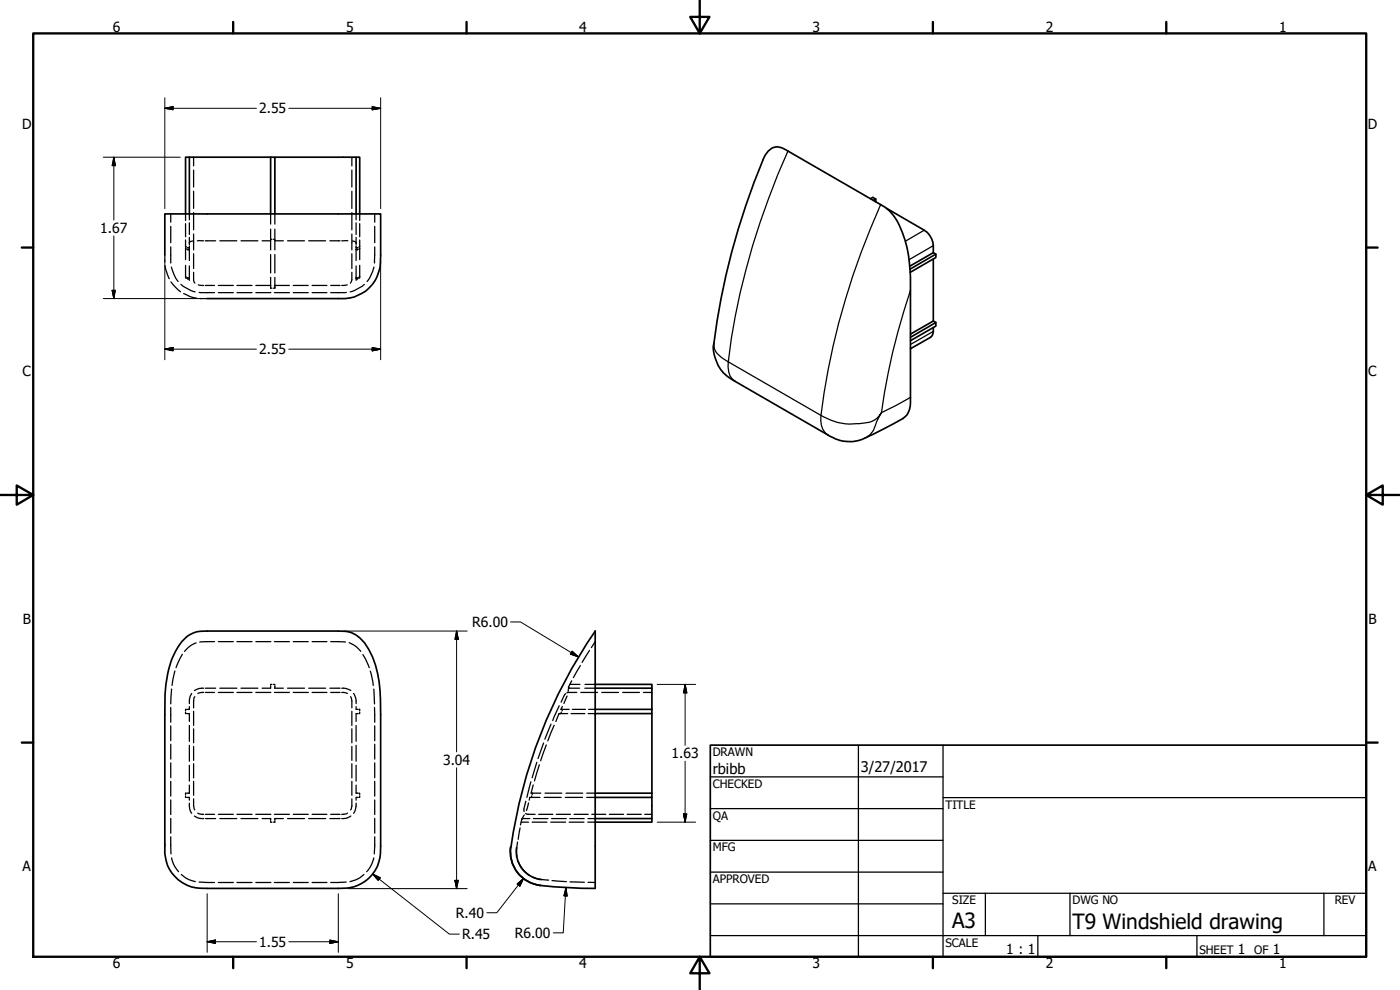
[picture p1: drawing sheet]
<svg xmlns="http://www.w3.org/2000/svg" width="420mm" height="297mm" viewBox="0 0 420 297" stroke-linecap="round" stroke-linejoin="round" font-family="sans-serif">
<!-- layer: Hidden (ANSI) -->
<g fill="none" stroke="#000" stroke-width=".38">
<path d="M58.1 47.2v2.6M58.1 51v5.1M58.1 57.4v5.1M105.6 47.2v2.6M105.6 51v5.1M105.6 57.4v5.1M49.5 76.5v2.1M49.5 79.7l.2 1.1 1.1 2.8M51.2 74.1v4.8M51.2 64.2v2.5M51.2 67.9v4.9M55.7 64.2v2"/>
<path d="M55.7 67.1v3.9M55.7 72v2.2M55.7 74.3v3.6M55.7 79.6v3.5M55.7 74l.2 .1M55.7 74.5l.2 .2M56.2 74.9l.4 .1M56.2 74.3l.4 .1M56.8 64.2v1.8M56.8 66.9v3.4M56.8 71.2v2.2M56.8 73.8v.5"/>
<path d="M56.8 74.5v3.7M56.8 79.8v3.5M56.8 74.8l-.1 .1M56.8 74.2l-.1 .1M57.8 72.3l-.8 .3-.2 .3M58.1 63.8v5.1M58.1 70.2v4.8M58.1 76.1v4.5M59.2 72.2h1.9M61.6 72.2h3.1M66 72.2h5.1M72.3 72.2h5.1"/>
<path d="M78.7 72.2h2.5M81.2 64.2v3M81.2 68.8v3M81.2 72.1v2.9M81.2 76.4v5.5M81.6 71.8l-.4 .1M82 71.8l.5 .1M82.5 64.2v3M82.5 68.8v3M82.5 72.1v2.9M82.5 76.4v5.5M82.5 72.2h2.5"/>
<path d="M86.3 72.2h5.1M92.6 72.2h5.1M99 72.2h3M102.6 72.2h1.8M105.6 63.8v5.1M105.6 70.2v4.8M105.6 76.1v4.5M105.8 72.3l.9 .3 .2 .3M106.9 64.2v1.8M106.9 66.9v3.4M106.9 71.2v2.2M106.9 73.8v.5"/>
<path d="M106.9 74.5v3.7M106.9 79.8v3.5M106.9 74.2v.1M106.9 74.8v.1M107.4 74.9l-.3 .1M107.4 74.3l-.3 .1M107.9 64.2v2M107.9 67.1v3.9M107.9 72v2.2M107.9 74.3v3.6M107.9 79.6v3.5M107.9 74l-.2 .1"/>
<path d="M107.9 74.5l-.2 .2M112.5 74.1l-.1 4.8M112.5 64.2v2.5M112.5 67.9v4.9M51.3 84.6l2.9 3M51.4 80.1l.1 .3a11 11 0 0 0 2 4M54.3 85.3l1.1 .9a6.2 6.2 0 0 0 3.1 1.4M55.1 88.1l2.4 1 1.5 .4M55.7 83.2l.2 .3M55.7 83l.2 .2M56.2 83.3l.4 .1M56.2 83.6l.4 .1"/>
<path d="M56.8 83.4v.3M56.8 83.9v.2M56.8 83.2l-.1 .2M56.8 83.6l-.1 .1M58.1 81.7v2.2l.4 1M59.5 85.5l1.6 .1M59.8 87.7l4.6 .1M60.1 89.6h2.1M61.6 85.6h2.8M65.5 85.6h4.5M65.5 87.8h4.5M71.1 85.6h4.5"/>
<path d="M71.1 87.8h4.5M76.8 85.6h4.5M76.8 87.8h4.5M81.2 83.2v3.3h.4M82.4 85.6h4.5M82.4 87.8h4.5M82.5 83.2v3.3h-.5M88 85.6h4.5M88 87.8h4.5M93.7 85.6h4.4M93.7 87.8h4.4M99.3 85.6h2.7"/>
<path d="M103.9 87.7l-4.6 .1M104.2 85.5l-1.6 .1M105.6 81.7v2.2l-.4 1M106.9 83.4v.3M106.9 83.9v.2M106.9 83.2v.2M106.9 83.6v.1M107.4 83.3l-.3 .1M107.4 83.6l-.3 .1M107.9 83.2l-.2 .3M107.9 83l-.2 .2M109.3 85.3l-1.1 .9a6.2 6.2 0 0 1-3.1 1.4"/>
<path d="M112.2 80.1l-1.3 3.3-.7 1M54.7 196.3l-1.9 4M58.9 192.9a7.1 7.1 0 0 0-3.5 2.5M64.4 192.5l-4.5 .1M65.5 192.5h4.5M71.1 192.5h4.5M76.8 192.5h4.5M82.4 192.5h4.5M88 192.5h4.5M93.7 192.5h4.4M99.3 192.5l4.4 .1M104.8 192.8l1.7 .9 1.8 1.7"/>
<path d="M108.9 196.4l1.9 3.9M174.2 199.7l-2.1 3.6M176.9 195.2l-2.2 3.5M178.6 192.5l-1.1 1.8M51.2 212.3v4.4M51.2 217.8v4.4M51.5 206.7l-.3 4.5M52.5 201.3l-.9 4.4M55.7 213.7v.4h.2M55.9 212.8h-.2v.5M56.2 214.1h.4M56.2 212.8h.4"/>
<path d="M56.7 214.1l.1 2.4M56.8 212l-.1 .8M56.8 217.7v4.7M57.5 208.1l-.1 .2a4.6 4.6 0 0 0-.6 2.8M58.1 213.4v4.3M58.1 218.7v4.2M58.5 209l-.3 .3-.1 1v2.1M61.2 206.5a4.3 4.3 0 0 0-2.8 .7M61.2 207.8l-1.8 .3M61.7 206.5h3M61.7 207.8h2.7M65.5 207.8h4.5"/>
<path d="M66 206.5h5.1M71.1 207.8h4.5M72.3 206.5h5.1M76.8 207.8h4.5M81.2 205.9v.3M81.2 206.4l-2.5 .1M81.6 205.3h-.4v.3M82 205.3h.5v.3M82.4 207.8h4.5M82.5 206.4l2.5 .1M82.5 205.9v.3M86.3 206.5h5.1"/>
<path d="M88 207.8h4.5M92.6 206.5h5.1M93.7 207.8h4.4M99 206.5h3M99.3 207.8h2.7M102.6 206.5l1.2 .1 1.5 .6M102.6 207.8l1.7 .3M105.2 209l.4 1.3v2.1M105.6 213.4v4.3M105.6 218.7v4.2M106.1 208.1l.1 .1a4.4 4.4 0 0 1 .7 2.9M106.9 212v.8"/>
<path d="M106.9 217.7v4.7M106.9 214.1v2.4M107.1 214.1h.3M107.1 212.8h.3M107.7 212.8h.2v.5M107.9 213.7v.4h-.2M111.1 201.3l.9 4.4M112.2 206.7l.2 4.5M112.4 212.3l.1 4.4M112.5 217.8v4.4M165.4 217.3l-1.9 4.5M166.3 217.6l-1.9 4.7"/>
<path d="M167.8 214.1l-1 2.4M167.8 211.8l-1.9 4.4M167.8 214.1h.2M168.1 214.1h2.3M168.5 213.7l-.2 .4M168.7 212.8h2.1M168.8 211.9l-.5 .9h.2M168.8 212.8l-.1 .5M169.7 208.1l-1.3 2.6M170.2 208.8l-1 2.3M170.7 206.4l.2 .1M170.9 206.5l-.3-.2-.1 1.1"/>
<path d="M170.9 206.5h3M171 205.3h3.1M171.4 214.1h4.1M171.6 204.3l-1 2M171.8 212.8h3.9M173.1 207.8l-3 .1M174.3 207.8h5M175.5 206.5h3.1M175.6 205.3h3M176.5 214.1h2.1M176.7 212.8h1.9M180.6 207.8h5"/>
<path d="M186.9 207.8h5M193.1 207.8h2.5M51.2 223.3v4.5M51.2 228.9v4.4M51.2 234.4v4.5M55.7 238.8v.5h.2M55.9 238h-.2v.4M56.2 238h.4M56.2 239.3h.4M56.7 239.3l.1 .8M56.8 235.6l-.1 2.4M56.8 223.6v4.8"/>
<path d="M56.8 229.6v4.8M58.1 239.7v2.1l.3 1.2M58.1 224v4.1M58.1 229.2v4.2M58.1 234.4v4.2M105.6 239.7v2.1l-.4 1.2M105.6 224v4.1M105.6 229.2v4.2M105.6 234.4v4.2M106.9 235.6v2.4M106.9 223.6v4.8M106.9 229.6v4.8"/>
<path d="M106.9 239.3v.8M107.1 238h.3M107.1 239.3h.3M107.7 238h.2v.4M107.9 238.8v.5h-.2M112.5 223.3v4.5M112.5 228.9v4.4M112.5 234.4v4.5M159.2 239.3h-.2l-.2 .8M159.3 234.6l-1.2 4.7M159.3 239.3h2.8M159.6 238.8l-.1 .5"/>
<path d="M159.7 238h2.6M159.8 238l-.1 .4M160 235.5l-.5 2.5M161.1 228.7l-1.4 4.6M161.9 229.5l-1.5 4.8M163.1 222.9l-1.6 4.7M163.3 239.3h5.1M163.6 238h5M164 223.5l-1.8 4.8M169.7 239.3h5.1M169.9 238h5M176.1 238h2.5"/>
<path d="M176.1 239.3h2.5M51.2 253.7l.1 2.5M51.2 240v4.4M51.2 245.5v4.5M51.2 251.1v2.4M51.5 257.4a8.2 8.2 0 0 0 2.1 4.1M56.8 241a4.3 4.3 0 0 0 .7 3M58.4 244.8v.1a3.8 3.8 0 0 0 2.8 .7M59.4 244l.7 .3h1.1M61.7 244.3h2.7M61.7 245.6h3M65.5 244.3h4.5"/>
<path d="M66 245.6h5.1M71.1 244.3h4.5M72.3 245.6h5.1M76.8 244.3h4.5M78.7 245.6h2.5v.5M81.2 246.4v.3h.4M82.4 244.3h4.5M82.5 246.4v.3h-.5M85 245.6h-2.5v.5M86.3 245.6h5.1M88 244.3h4.5M92.6 245.6h5.1"/>
<path d="M93.7 244.3h4.4M99 245.6h3M99.3 244.3h2.7M104.3 244l-1.7 .3M105.3 244.8l-.1 .1a3.7 3.7 0 0 1-2.6 .7M106.9 241l-.2 1.6-.6 1.4M112.2 257.4l-.6 1.9-1.6 2.2M112.5 253.7l-.2 2.5M112.5 240v4.4M112.5 245.5v4.5M112.5 251.1v2.4M155.3 252.7l-.3 3.4 .2 .9"/>
<path d="M155.5 258.4a7.9 7.9 0 0 0 3.2 4.1M156.1 248.4l-.6 3.4M156.4 246.7h2.2M156.6 245.7l-.4 1.8M156.7 245.6h2.3M156.8 245.6h.1M157.4 244.5l-.7 1.2 .1-.1M157.7 244.1l.7 .2M157.8 240.4l-.6 2.3 .1 .8M158.4 244.3h.1M158.5 244.3h2.1M158.6 240.9l-.6 2.3"/>
<path d="M159.7 246.7h4.4M160.1 245.6h4.4M161.7 244.3h4.2M165.3 246.7h4.4M165.5 245.6h4.4M166.9 244.3h4.3M170.8 246.7h4.5M171 245.6h4.3M172.3 244.3h4.2M176.4 246.7h2.2M176.5 245.6h2.1M177.6 244.3h4.2"/>
<path d="M182.9 244.3h4.2M188.2 244.3h4.3M193.5 244.3h2.1M54.4 262.4a7.5 7.5 0 0 0 4.2 2.1M59.8 264.7l4.6 .1M65.5 264.8h4.5M71.1 264.8h4.5M76.8 264.8h4.5M82.4 264.8h4.5M88 264.8h4.5M93.7 264.8h4.4M103.9 264.7l-4.6 .1"/>
<path d="M109.2 262.4a7.5 7.5 0 0 1-4.2 2.1M159.9 263.1l.9 .5 3.9 .5M165.7 264.2l4.3 .3M171.1 264.6l4.3 .1M176.5 264.7l2.1 .1"/>
</g>
<!-- layer: Visible (ANSI) -->
<g fill="none" stroke="#000" stroke-width=".51">
<path d="M56.8 47.2h24.4M81.2 47.2h1.3v17M81.2 47.2v17M82.5 47.2h24.4v17M106.9 47.2h1v17M261.2 59.6l.7-.4 .9 .5-.7 .4M262.8 59.7v.9M49.5 76.5v-12.3h64.7v12.3a12 12 0 0 1-8 12.6l-2.6 .5h-41.4M55.7 64.2v-17h1.1v17M273 79.9l7.1-4.1 .8 .4-7.8 4.6M273.2 100.3l6.9-4 .8 .5-7.7 4.4M55.8 191.2l.7-.5a8.5 8.5 0 0 1 5.7-1.4h39.3a9.1 9.1 0 0 1 9.2 5.6 31.9 31.9 0 0 1 3.5 14.8v43.6a11.6 11.6 0 0 1-12.7 13.3h-39.3a11.5 11.5 0 0 1-12.7-12.7v-39.4a39.9 39.9 0 0 1 2.3-17.3l.5-.9a15.3 15.3 0 0 1 3.5-5.1z"/>
<path d="M178.6 189.3v77.3M178.7 189.3a152.4 152.4 0 0 0-25.3 64.8M178.6 205.3h17v1.2h-17M178.6 212.8h17M195.6 206.5v6.3M195.6 212.8v1.3h-17M195.6 214.1v23.9M178.6 238h17M195.6 238v1.3h-17M195.6 239.3v6.3h-17M153.3 254.1a10.2 10.2 0 0 0 9 11.6M155 254.4a8.4 8.4 0 0 0 7.5 9.5"/>
<path d="M195.6 245.6v1.1h-17M162.2 265.7l8.8 .7 7.6 .2"/>
</g>
<!-- layer: Hidden (ANSI) -->
<g fill="#000">
<circle cx="81.2" cy="72.2" r=".19"/>
<circle cx="82.5" cy="72.2" r=".19"/>
<circle cx="167.8" cy="214.1" r=".19"/>
<circle cx="170.6" cy="207.8" r=".19"/>
<circle cx="159.4" cy="238" r=".19"/>
</g>
<!-- layer: Visible Narrow (ANSI) -->
<path d="M236.5 45.3a218.4 218.4 0 0 0-17.9 63.3M264.3 61.4a223.9 223.9 0 0 0-17.9 63.2M277.4 69.1l-5.7 3.3M280.1 73.7l-7.2 4.2M273.2 87.1a195 195 0 0 0-8.7 36.7l8.7-4.6M280.1 99.4l-6.9 4M214.2 103a4 4 0 0 0 1.2 3.2l1.5 1.3 1.7 1.1M218.6 108.6a6 6 0 0 0 2 5.8M218.6 108.6l27.8 16M246.4 124.6a6 6 0 0 0 2 5.9M246.4 124.6a18 18 0 0 0 13 2.3 6.1 6.1 0 0 0 5.1-3.1l-1.4 2.7-.7 1.9a5.8 5.8 0 0 1-2.9 3.1" fill="none" stroke="#000" stroke-width=".38"/>
<path d="M229 47.9a5.3 5.3 0 0 1 4.2-3.8 6.3 6.3 0 0 1 3.3 1.2l27.8 16.1a14 14 0 0 1 6.5 8.2 42.5 42.5 0 0 1 2.4 17.5v32.1a6.5 6.5 0 0 1-2.2 6.4l-11.5 5.9a11.3 11.3 0 0 1-11.1-1l-27.8-16.1a11.1 11.1 0 0 1-6.4-11.4 212.1 212.1 0 0 1 14.8-55M266 62.5l11.4 6.6a6.4 6.4 0 0 1 2.7 6.7M280.1 77.8v18.5M280.9 76.2v1.1l-7.7 4.4M280.1 98.3a2.97 2.97 0 0 1-.8 2.9l-6.1 3.4M280.9 96.8v1l-7.7 4.4" fill="none" stroke="#000" stroke-width=".51"/>
<!-- layer: Border (ANSI) -->
<g fill="none" stroke="#000" stroke-width=".7">
<path d="M10 10h400v277.1h-400zM70 6.6v3.4M140 6.6v3.4M210 0v10l-2.9-4.9h5.8l-2.9 4.9M280 6.6v3.4M350 6.6v3.4M6.5 74.3h3.5M410 74.3h3.4M0 148.5h10l-5-2.8v5.7l5-2.9M410 148.5l5 2.9v-5.7l-5 2.8h10M6.5 222.8h3.5M410 222.8h3.4"/>
<path d="M70 287.1v3.4M140 287.1v3.4M210 287.1l2.9 4.9h-5.8l2.9-4.9v9.9M280 287.1v3.4M350 287.1v3.4"/>
</g>
<!-- layer: Title (ANSI) -->
<g fill="none" stroke="#000" stroke-width=".38">
<path d="M213.2 233.1h69.8M257.6 223.6v63.5M283 239.3h127M283 223.6v63.5M213.2 242.6h69.8M213.2 252.1h69.8M213.2 261.7h69.8M213.2 271.2h69.8M283 268h127M295.7 268v12.7M321.1 268v12.7M397.3 268v12.7"/>
<path d="M213.2 280.7h196.8M311.5 280.7v6.4M359.2 280.7v6.4"/>
</g>
<path d="M213.2 223.6h196.8v63.5h-196.8z" fill="none" stroke="#000" stroke-width=".51"/>
<!-- layer: Dimension (ANSI) -->
<g fill="none" stroke="#000" stroke-width=".3">
<path d="M49.5 32.5l2.4-.5v.9zM49.5 32.5h27.5M49.5 29.3v33.3M86.7 32.5h27.5M111.7 32l2.5 .5-2.5 .4zM114.2 29.3v33.3M31 47.2h23.1M34.2 47.2l.4 2.5h-.9zM34.2 47.2v18.8M34.2 70.8v18.8M49.5 78.1v29.8M114.2 78.1v29.8"/>
<path d="M31 89.6h29.6M33.7 87.1h.9l-.4 2.5zM49.5 104.8l2.4-.5v1zM49.5 104.8h27.5M86.7 104.8h27.5M111.7 104.3l2.5 .5-2.5 .5zM103.1 189.3h37.1M137 189.3l.5 2.5h-1zM137 189.3v36.3M153.2 186.6h3l17.4 10.5M171.7 195.4l1.9 1.7-2.4-.8zM197.2 205.3h11.6"/>
<path d="M205.6 205.3l.5 2.6h-1zM205.6 205.3v18.3M137 230.4v36.2M205.6 228.4v18.3M197.2 246.7h11.6M205.1 244.2h1l-.5 2.5zM62.2 268.1v17.6M101.5 268.1v17.6M104.4 266.6h35.8M111.8 262.2l2.3 1.2-.6 .7zM111.8 262.2l23.1 18.1h3M136.5 264.1h1l-.5 2.5z"/>
<path d="M155.2 265.2l1.9-1.6-1.1 2.3zM157.1 263.6l-8 10.3h-3M169.9 266.3l.3 2.5h-1zM169.9 266.3l-.9 13.6h-2.9M62.2 282.6l2.4-.5v1zM62.2 282.6h14.8M86.7 282.6h14.8M99 282.1l2.5 .5-2.5 .5z"/>
</g>
<g fill="#000" stroke="#000" stroke-width=".3">
<path d="M49.5 32.5l2.4-.5zM49.5 32.5l2.4-.5v.9zM111.7 32.9l2.5-.4zM111.7 32l2.5 .5-2.5 .4zM34.2 47.2l.4 2.5zM34.2 47.2l.4 2.5h-.9zM33.7 87.1l.5 2.5zM33.7 87.1h.9l-.4 2.5zM49.5 104.8l2.4-.5zM49.5 104.8l2.4-.5v1zM111.7 105.3l2.5-.5zM111.7 104.3l2.5 .5-2.5 .5z"/>
<path d="M137 189.3l.5 2.5zM137 189.3l.5 2.5h-1zM171.2 196.3l2.4 .8zM171.7 195.4l1.9 1.7-2.4-.8zM205.6 205.3l.5 2.6zM205.6 205.3l.5 2.6h-1zM205.1 244.2l.5 2.5zM205.1 244.2h1l-.5 2.5zM111.8 262.2l2.3 1.2zM111.8 262.2l2.3 1.2-.6 .7zM136.5 264.1l.5 2.5zM136.5 264.1h1l-.5 2.5z"/>
<path d="M157.1 263.6l-1.1 2.3zM155.2 265.2l1.9-1.6-1.1 2.3zM169.9 266.3l.3 2.5zM169.9 266.3l.3 2.5h-1zM62.2 282.6l2.4-.5zM62.2 282.6l2.4-.5v1zM99 283.1l2.5-.5zM99 282.1l2.5 .5-2.5 .5z"/>
</g>
<g font-size="6.3">
<text x="285.8" y="278.6">A3</text>
<text x="321.9" y="278.6">T9 Windshield drawing</text>
</g>
<g font-size="4.4">
<text x="213.9" y="232.2">rbibb</text>
<text x="258.4" y="231.6">3/27/2017</text>
</g>
<g font-size="4.2">
<text x="33.8" y="9.6">6</text>
<text x="103.9" y="9.6">5</text>
<text x="173.9" y="9.6">4</text>
<text x="243.8" y="9.6">3</text>
<text x="313.9" y="9.6">2</text>
<text x="383.9" y="9.6">1</text>
<text x="77.8" y="34">2.55</text>
<text x="6.7" y="38.7">D</text>
<text x="410.5" y="38.7">D</text>
<text x="30.1" y="69.9">1.67</text>
<text x="77.8" y="106.3">2.55</text>
<text x="6.8" y="113">C</text>
<text x="410.7" y="113">C</text>
<text x="6.9" y="187.2">B</text>
<text x="141.7" y="188.1">R6.00</text>
<text x="410.7" y="187.2">B</text>
<text x="201.5" y="227.6">1.63</text>
<text x="133" y="229.5">3.04</text>
<text x="6.8" y="261.4">A</text>
<text x="410.7" y="261.4">A</text>
<text x="136.8" y="275.4">R.40</text>
<text x="138.7" y="281.8">R.45</text>
<text x="154.5" y="281.4">R6.00</text>
<text x="77.8" y="284">1.55</text>
<text x="302" y="286.3">1 : 1</text>
<text x="371.5" y="286.2">1</text>
<text x="382" y="286.2">1</text>
<text x="33.8" y="290.5">6</text>
<text x="103.9" y="290.5">5</text>
<text x="173.9" y="290.5">4</text>
<text x="243.8" y="290.5">3</text>
<text x="313.9" y="290.5">2</text>
<text x="383.9" y="290.5">1</text>
</g>
<g font-size="3.5">
<text x="213.9" y="226.9">DRAWN</text>
<text x="213.9" y="236.4">CHECKED</text>
<text x="213.9" y="245.9">QA</text>
<text x="283.8" y="242.6">TITLE</text>
<text x="213.9" y="255.4">MFG</text>
<text x="213.9" y="265">APPROVED</text>
<text x="285.8" y="271.3">SIZE</text>
<text x="321.9" y="271.3">DWG NO</text>
<text x="400.6" y="271.3">REV</text>
<text x="283.8" y="284">SCALE</text>
<text x="360" y="286.2">SHEET</text>
<text x="376.4" y="286.2">OF</text>
</g>
</svg>
